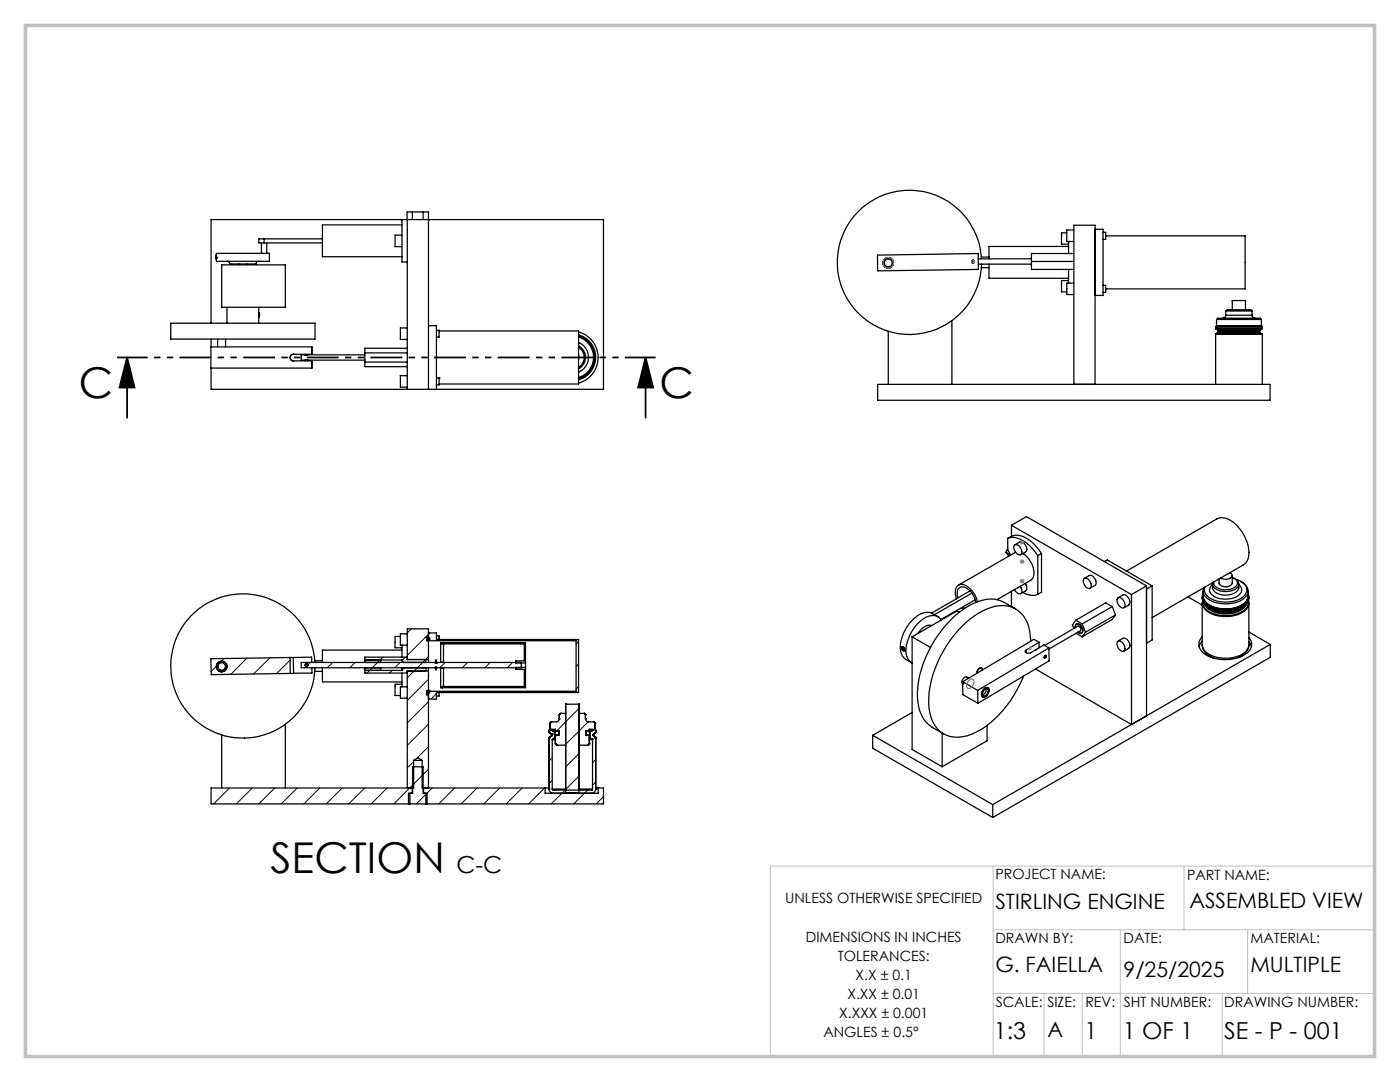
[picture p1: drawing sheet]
<svg xmlns="http://www.w3.org/2000/svg" width="279mm" height="216mm" viewBox="0 0 279 216" stroke-linecap="round" stroke-linejoin="round" font-family="sans-serif">
<g fill="none" stroke="#000" stroke-width=".25">
<path d="M43.2 50.9v.9zM43.2 51.6h.1M43.2 51.3h.1M43.2 50.6h10.6v1.5h-10.6zM43.2 51v.6M44.2 52.8h12.7v8.5h-12.7zM45.3 52.1l.4 .2 .1 .4h5.3l.2-.4 .3-.2M47.7 52.7v.1M49.2 52.7v.1M52.2 48.5v2.1M52.7 47.7h-1.1v.8h1.1M52.7 47.7v.8"/>
<path d="M52.7 47.7h11.6M52.7 48.5h11.6M53.2 48.5v2.1M80.2 46.9h-1.4v2.3h1.4M80.2 43.8v8.5h1.1M80.2 44.9h-15.9v6.3h15.9M81.2 43.8v-1.5h4.3v35.4M81.3 43.8v33.9M82.3 42.3v1.5M84.5 42.3v1.5M85.5 43.8h.1M175.1 50.9l20.1-.3 .1 3.2-20.1 .2z"/>
<path d="M195.2 51.6h10.6M195.3 52.7h10.5M195.9 51.6a14.4 14.4 0 0 0-21.7-11.6 14.4 14.4 0 0 0-.4 24.6 14.4 14.4 0 0 0 22-10.9l.1-1M195.9 51.3h1.5M195.9 53.4h1.5M197.4 52.7v2.8h15.9M205.8 52.2h8.5M212.9 46.5h-1.1v2.2h1.5M213.3 56h-1.5v2.2h1.1M213.3 49.2h-15.9v2.4M213.3 48.2v2.4M213.3 53.8v2.7"/>
<path d="M214.3 45.9h-1.4v2.3h1.4M214.3 56.5h-1.4v2.3h1.4M214.3 50.6h-8.5v3.2h8.5M218.5 45.8h1.6v13.1h-1.6M220.1 46.4h.6v1.4h-.6M220.1 56.9h.6v.7M220.7 47.1h27.8v10.5h-27.8M220.7 57.6v.7h-.6M34.1 64.5h28.8v3.2h-28.8zM42.1 69.2h20.2v1.5h-3.8a.65 .65 0 0 0-.6 .6 .65 .65 0 0 0 .6 .7h3.8v1.4h-20.2M42.1 64.5v-20.7h78.3v33.9h-78.3v-10M43.4 67.7v1.5"/>
<path d="M45 67.7v1.5M45.3 61.3v3.2M51.6 62.4v.9zM51.6 62.7h.1M51.6 63h.1M51.6 61.3v2M51.6 62.6v.6M51.6 63.3v1.2M58.6 70.7a.65 .65 0 0 0-.7 .6 .65 .65 0 0 0 .7 .7M60.9 71.9h11.9M60.9 70.7v.1M60.9 71.9v.1"/>
<path d="M61.4 70.7v.1M61.4 71.9v.1M62.2 69.2v1.5M62.2 72v1.4M72.8 70.8h-11.3l-.3 .1-1.1-.1v1.1h.8M72.8 72.2h8.5M72.8 70.4h8.5M79.9 75v2.3h1.4M79.9 75h1.4M79.9 75h.1M81.3 65.4h-1.4v2.3h1.4M81.3 69.5h-8.5v3.7h8.5"/>
<path d="M85.5 65h1.6v12.7M87.1 65.9h.5v1.4h-.5M87.1 75.4h.5M87.6 66h27.9v10.6h-27.9M87.6 75.4h.1M87.6 75.4v1.4h-.5M115.5 70.9v.8M115.5 69.3a2.35 2.35 0 0 1 0 4M115.5 69a2.58 2.58 0 0 1 0 4.6M115.5 67.2a4.2 4.2 0 0 1 3 4.1 4.2 4.2 0 0 1-3 4.1M115.5 67a4.5 4.5 0 0 1 3.2 4.3 4.5 4.5 0 0 1-3.2 4.3M115.5 66.8a4.6 4.6 0 0 1 3.4 4.5 4.6 4.6 0 0 1-3.4 4.5"/>
<path d="M115.5 66.3a5.3 5.3 0 0 1 3.9 5 5.3 5.3 0 0 1-3.9 5.1M115.5 68.3a3.2 3.2 0 0 1 1.9 3 3.2 3.2 0 0 1-1.9 3M175.2 76.7h78.3v3.2h-78.3zM177.3 66.1v10.6M190 64v12.7M214.3 76.7v-31.8h4.2v31.8M242.6 65.2l.1-.1h9.1l.1 .1M242.6 65.5l.1 .2M242.6 66.7h9.3M242.6 65.2h9.3M242.6 65.5h9.3M242.6 65.2v.3"/>
<path d="M242.6 66.7v10M242.7 66.6l-.1 .1M242.7 66.6h9.1M242.7 65.7h9.1M242.7 65.7l.3 .2M242.8 63.7v1.3h8.9v-1.3M242.8 63.7h8.9M242.8 63.7a.83 .83 0 0 1 .9-.2h7.8l.2 .2M243 65.9l.1 .1M243 65.9h8.5M243 66.4h8.5M243 66.4l-.3 .2"/>
<path d="M243.1 66.2l-.1 .2M243.1 66h8.3M243.1 66.2h8.3M243.1 66v.2M243.9 65v.1M244.6 62.9a.6 .6 0 0 1-.5 .6M244.6 62.1h5.3M244.6 62.1l.3-.3h4.7l.3 .3M244.6 62.9h5.3M244.6 62.1v.8M245.9 61.8v-1.8h2.7v1.8M249.9 62.9a.6 .6 0 0 0 .6 .6"/>
<path d="M249.9 62.1v.8M250.6 65v.1M251.4 66.2l.1 .2M251.4 66v.2M251.5 65.9l-.1 .1M251.5 66.4l.3 .2M251.8 66.6l.1 .1M251.8 65.7l-.3 .2M251.9 65.5l-.1 .2M251.9 65.2v.3M251.9 66.7v10M190.9 119.5a1.99 1.99 0 0 1 .7-2.9 3.8 3.8 0 0 1 3.4 3.1l.1 .4"/>
<path d="M191.2 119.3l-.1-.3a1.27 1.27 0 0 1 1.2-1.9 3.8 3.8 0 0 1 2.4 3.1M193.6 117.9l-7.7 4.4M194 118.4l-7.5 4.3M194.6 119.7l-6.8 3.9M200.8 110.2l.9 .5M200.8 110.2l.5 .8M201.1 107.4v2.4l.6 1M201.1 107.4a4.1 4.1 0 0 1 4.3 1.4l1.7 2.1M201.1 109.3l-.3 .9M201.9 107a3.8 3.8 0 0 1 3.6 .8l1.3 1.2 1.1 1.5M201.9 107l-.8 .4M201.9 104.8v2.2"/>
<path d="M201.9 118v3M201.9 104.8l23.9 13.8M201.9 104.8l3-1.7 23.9 13.8M202.4 108.8a.89 .89 0 0 1 1.4 .7 .86 .86 0 0 1-.2 1.2 1.51 1.51 0 0 1-1.2-1.9zM202.6 108.7l1-.6a1.34 1.34 0 0 1 1.1 2l-1 .6M202.7 110.2l-11.4 6.5M203.6 117a.92 .92 0 0 1 0 1.5 1.25 1.25 0 0 1-1.1-.8M204.1 110.5a4.4 4.4 0 0 1 2.1 4.7l-.5 .6-6.7 3.9M204.1 118.2a3.3 3.3 0 0 0 3 .4M204.6 116.4a1.04 1.04 0 0 1 .1 1.5l-1 .6M207.1 110.9v7.7M207.9 110.5l-.8 .4"/>
<path d="M207.9 110.5v7.7l-.8 .4M216.3 115.6a.86 .86 0 0 1 1.3 .6 .69 .69 0 0 1 .2 .7 .69 .69 0 0 1-.6 .5 1.57 1.57 0 0 1-.9-1.8zM216.4 115.4l1-.6a1.3 1.3 0 0 1 1.4 1.5l-.2 .5-1 .6M220.4 112l.6-.3 8.9 5.2M223 119.4a.99 .99 0 0 1 1.4 .8 .79 .79 0 0 1-.3 1.1 1.51 1.51 0 0 1-1.1-1.9zM223.1 119.3l1-.6a1.37 1.37 0 0 1 1.2 2l-1 .6M224.8 113.9l18.1-10.4a3.5 3.5 0 0 1 4 1.4 7.5 7.5 0 0 1 2.2 6.6 1.98 1.98 0 0 1-1 1.2l-18.2 10.5M225.8 118.6v26l-19.1-11.1M228.8 116.9v25.9M228.8 116.9l-3 1.7M229.9 116.9v10.8l-1.1 .6M229.9 116.9l-1.1 .6"/>
<path d="M237.1 119.1l2.8 1.7M239.9 119.1a2.54 2.54 0 0 0 2.1 2.5 6.8 6.8 0 0 0 6.6-.8 1.91 1.91 0 0 0 .6-1.7M240 119.8a1.8 1.8 0 0 0 .9 2.2 6.9 6.9 0 0 0 7.7-.3 1.83 1.83 0 0 0 .6-1.9M240 119.9a2.39 2.39 0 0 0 2.1 2.5 6.4 6.4 0 0 0 6.7-1.2l.4-.8-.1-.5M240.1 118.9a3.2 3.2 0 0 0 3.2 2.5 6 6 0 0 0 5.5-1.5l.3-1M240.1 118.4a2.31 2.31 0 0 0 1.9 3 6.8 6.8 0 0 0 6.6-.9 1.79 1.79 0 0 0 .5-2.1M240.1 119a2.7 2.7 0 0 0 2.2 2.2 6.5 6.5 0 0 0 6.3-1.1l.5-1.1M240.1 117.9v1M242 116.6a1.33 1.33 0 0 0-.6 1.4 1.33 1.33 0 0 0 1 1 4.5 4.5 0 0 0 5.2-.6 1.24 1.24 0 0 0-.4-1.8M242 116.5a1.77 1.77 0 0 0 1.7 2.2 3.1 3.1 0 0 0 3.5-1.2v-1M245.5 114.3h.1a.62 .62 0 0 1 .3 .7 .62 .62 0 0 1-.6 .5l-.8 .1-.9-.2M245.9 115.2a1.12 1.12 0 0 1 1 1 1.12 1.12 0 0 1-.9 1.2 3.4 3.4 0 0 1-3.6-.5l-.1-.8"/>
<path d="M245.9 114.8v1.5a1.49 1.49 0 0 1-2.6 0v-.8M246.3 115.4a1.2 1.2 0 0 1 .9 1.1 1.2 1.2 0 0 1-.8 1.2 3.8 3.8 0 0 1-4.3-.6l-.1-.8M246.6 115.6a2.58 2.58 0 0 1 2.2 2.3 3.6 3.6 0 0 1-3.7 2.2 5 5 0 0 1-4.5-1.6 1.27 1.27 0 0 1-.1-1.3M247.6 116a1.96 1.96 0 0 1 .9 3.2 6.4 6.4 0 0 1-7.9-.1 1.65 1.65 0 0 1-.4-1.8M249.1 117.9v1M57.9 131.2h.6M57.9 131.2v3.2M57.9 131.2l-15.8 .2 .1 3.2 15.7-.2M58.5 131.2l.1 3.1M58.5 131.2l3.7-.1v1.1M58.6 134.3l-.7 .1M62.2 133.2l.1 1.1h-3.7"/>
<path d="M62.8 132.2a14.4 14.4 0 0 0-21.6-11.8 14.4 14.4 0 0 0-.4 24.6 14.4 14.4 0 0 0 22-10.9l.1-.9M62.8 131.8h1.5M62.8 133.9h1.5M64.3 133.2v2.9h15.9M72.8 133.2v1.1h8.5M72.8 133.8h7.4M72.8 131.7h7.4M76 131.7v.5M76 133.2v.6M79.9 127h-1.1v2.3h1.4M80.2 131.7v.5M80.2 133.2v.6"/>
<path d="M80.2 136.5h-1.4v2.3h1.1M80.2 129.7h-15.9v2.5M80.2 131.7l.3 .5M80.2 128.7v2.4M80.2 134.3v2.8M80.5 133.2l-.3 .6M81.3 126.5h-1.4v2.2h1.4M81.3 137.1h-1.4v2.2h1.4M81.3 131.1h-8.5v1.1M81.3 131.6h4.2M85 133.2v.6M85.2 127.5v.3"/>
<path d="M85.2 137.9v.1M85.5 133.2v.7M85.5 131.6v.6M85.5 131.6v-6.1h-4.2v6.1h3.7v.6M85.5 133.9v4h-.4v.7h.4M85.5 127h-.4v.8h29.9v10.1h-29.5v19.3M85.5 126.3h1.6v1.3h28.4v10.6h-28.4v1.3h-1.6M85.5 133.9l-4.2-.1v23.4M86.9 132.3h.1M86.9 133.1v.1M86.9 133.5v.1h.2v-.1M86.9 132.3v-.6h.2v.6"/>
<path d="M86.9 133.2v.3M86.9 133.5h.2M87.1 132.3h.1M87.1 133.1v.1M87.1 126.9h.5v.7M87.1 133.1v.4M87.1 132.3l-.2-.1h-26.8v1h26.8l.2-.1M87.1 132.2h16.9v1h-17.1M87.6 138.2v.7h-.5M87.9 132.2v-4h17v4.1M87.9 133.3h.6M88.3 128.2v.3h16.3v3.4h-1.7v.4h2"/>
<path d="M88.5 128.5v3.7M88.5 133.2v3.8M104.9 132.3v.9M104.9 133.2v4h-17v-4M104.9 133.2h-2v.4h1.7v3.4h-16.3v.2M180 129.2a.42 .42 0 0 1 .5 .1 .42 .42 0 0 1-.1 .6 .56 .56 0 0 1-.4-.7zM180 129.1a.46 .46 0 0 1 .4 .2 .46 .46 0 0 1 0 .6l-.3-.3zM180 129.1h.1M180.1 129.5v-.3h.2l.1 .3v.2h-.2M180.1 129.5l.1 .2M180.3 129.3l-.2 .2M180.4 129.6l-.2 .1"/>
<path d="M180.4 129.9h.1M182 127.1l3.7 2.1M182 127.1v22.4l6 3.5M185.9 124.8a2.83 2.83 0 0 0-2.7 1.6M187.2 123a3.2 3.2 0 0 0-4.6 .3 8.2 8.2 0 0 0-2.9 6.5 3 3 0 0 0 2.2 2.4M187.9 123.7a2.13 2.13 0 0 0-3.1-.5 8 8 0 0 0-4 7.2 2.54 2.54 0 0 0 1.2 1.9M191.5 122.1l-.5-.2-9 5.2M191.9 121.2l.3 .4M192.1 136.5h.1M192.1 136l3 1.8M192.1 136l.1 2.6 3 1.7M192.2 121.1l.3 .3"/>
<path d="M193.3 135.3l-.4-.2a.94 .94 0 0 0-.8 1.4M195.1 137.8l.1 2.5M195.3 133.5l.4-.3 .3 .2 .1 .3-.2-.4a1.02 1.02 0 0 0-1 1zM196.4 137.5a.6 .6 0 0 1 .9-.2 1.3 1.3 0 0 1-1.2 1.8 1.1 1.1 0 0 1 .3-1.6zM196.4 137.5a.54 .54 0 0 1 .5-.3 .54 .54 0 0 1 .5 .4l-.1 .6a.89 .89 0 0 1-1.3 .8 1.34 1.34 0 0 1 .4-1.5zM196.4 137.7l.6-.2a.92 .92 0 0 1-.7 1.4 .78 .78 0 0 1 .1-1.2zM196.8 137.4l-.1 .6-.6 .6M202.7 121.5a9.7 9.7 0 0 0-4.8-2 12.9 12.9 0 0 0-8.9 5 22.3 22.3 0 0 0-5.9 14.6 7.1 7.1 0 0 0 3 6l2.2 1.3M204.8 129.7v.5M205.7 128a7.1 7.1 0 0 0-3.2-6.6 7.2 7.2 0 0 0-6.7 .7 22.3 22.3 0 0 0-10.5 18.3 6.6 6.6 0 0 0 3.6 6.3 7.9 7.9 0 0 0 6.9-1.1 22.6 22.6 0 0 0 8.5-10.7M206.7 129.6h.1M206.7 129.6l-.1 .2"/>
<path d="M207.4 128.2l-1.1-.6-14.2 8.4M207.4 128.2l-2.6 1.5M207.4 128.2v1.1M208.4 131.2l.1 .1M208.5 128.8l6.6-3.8a.62 .62 0 0 1 .5 .9l-6.3 3.6M208.5 130.9l.2-.1a.24 .24 0 0 1 0 .3 .24 .24 0 0 1-.3 .1zM208.7 130.8h.1M209.3 129.3l-1-.6-2.8 1.6-.5 .1-.4-.3v-.1l.2-.3M209.3 129.3l-14.2 8.5M209.3 129.3l.1 2.6-14.2 8.4M214.6 125.2a.52 .52 0 0 1 .6-.7 1.37 1.37 0 0 1 .7 1.8h-.4l-.3-.1 .6 .2a1.15 1.15 0 0 0 .2-1.2 1.15 1.15 0 0 0-1.1-.7 .56 .56 0 0 0-.3 .7M214.7 123.8l-.7 .9 .3 .7"/>
<path d="M214.7 123.8l1.3 .7M214.7 126.4l1.3 .7M216 124.5l.6 1.7M216.6 126.2l-.6 .9M222 121l-6 3.5M222 121l.6 1.7M222 121l-1.3-.7-6 3.5M222.6 122.7l-6 3.5M222.6 122.7l-.6 .9-6 3.5M223 128.1a.92 .92 0 0 1 1.4 .6l.1 .3a.65 .65 0 0 1-.3 1 1.51 1.51 0 0 1-1.2-1.9zM223.1 127.9l1-.5a1.34 1.34 0 0 1 1.2 1.9l-1 .6M239.9 128.7a2.9 2.9 0 0 0 2.2 2.6"/>
<path d="M239.9 127a2.11 2.11 0 0 0 .4 3.4 7.8 7.8 0 0 0 8.7-.2 2.02 2.02 0 0 0 .2-3M239.9 127.9l-.6 1.1M239.9 120.3v8.4M240.4 120.5a6.1 6.1 0 0 0 6.2 1.3l1.2-.4M240.5 120.6a4.9 4.9 0 0 0 5.2 1.8 3.8 3.8 0 0 0 3-1.8M242.5 121.8l.5 .2a6.9 6.9 0 0 0 3.7-.2M248.4 120.9a5.8 5.8 0 0 1-7.5 .1M249.2 128.6a2.96 2.96 0 0 1-2 2.6M249.2 128.1l.6 .9M249.2 120.3v8.4a2.88 2.88 0 0 1-2.5 2.4 6.4 6.4 0 0 1-6.4-1.3l-.4-1.1M249.2 126.1l4.3 2.5M253.5 128.6l-55.4 31.9"/>
<path d="M253.5 128.6v2.6l-55.4 31.9M44.2 146.6v10.6M56.9 144.5v12.7M81.8 158.3v2.1M82.3 157.2v1.1M82.5 151.7h1.7M82.5 151.7v5.5h-40.4v3.2h39.4M82.5 151.7l.9-.5 .8 .5M84.2 151.7v5.5h24.6M84.5 157.2v1.1M85 158.3v2.1M108.8 157.2h.8"/>
<path d="M108.8 157.2v1.1h10.6v-1.1M109.6 146v.2M109.6 157.4v.2a.86 .86 0 0 0 .8 .7M109.6 157.4h.1M109.6 145.8h.1M109.6 147.2h.1M109.6 146h.1M109.6 145.8v.2M109.6 147.2v10.2M109.6 147.1v.1M109.6 147.1h.1M109.6 146.2h.1"/>
<path d="M109.6 146.2l.4 .2M109.7 145.6l-.1 .2M109.7 144.3h.1M109.7 145.5h.1M109.7 144.3v1.2M109.7 145.5h1.1v.3M109.7 145.6h.3M110 144h.1M110 146.4l.1 .1M110 146.9h.1M110 146.4h.1M110 144l-.3 .3"/>
<path d="M110 146.9l-.4 .2M110 145.6h.1M110 145.6l.2 .1M110 145.6h.8M110.1 146.8l-.1 .1M110.1 146.8h.1M110.1 146.5h.1M110.1 146.5v.3M110.2 145.7h.1M110.2 157.4l.2 .3M110.2 145.7l.1 .1M110.2 157.4h2.7"/>
<path d="M110.2 145.7h.6M110.2 147.6h.6M110.2 147.6v9.8M110.3 147.5l-.1 .1M110.3 147.5h.5M110.3 145.8h.5M110.3 145.8l.3 .2M110.4 157.7h.1M110.4 157.7h7.6M110.6 146l.1 1.1M110.6 147.3h.2M110.6 146h.2"/>
<path d="M110.6 147.3l-.3 .2M110.7 147.1l-.1 .2M110.7 147.1h.1M110.8 148.4h.1M110.8 146.7h.1M110.8 145.8h.1M110.8 146.7v1.7M110.8 148.4l.3 .3M110.8 145.8h.7v.9h-.7M111.1 148.7h.1M111.1 148.7h1.8M111.2 145.9h.3"/>
<path d="M111.5 146.3v.2M111.6 143.4l-.3 .5-1.3 .1M111.6 142.6h.1M111.6 143.4h.1M111.6 142.6v.8M111.9 142.3h.1M111.9 142.3l-.3 .3M111.9 142.3h1M112.9 140.5h.1M112.9 140.5v17.8M112.9 140.5h2.6M115.5 140.5h.1"/>
<path d="M115.5 157.4h2.8M115.5 140.5v17.8M115.5 142.3h1.1M115.5 148.7h1.9M116.6 142.3h.1M116.6 142.3l.2 .3M116.8 143.4l.4 .6h1.3M116.8 142.6h.1M116.8 143.4h.1M116.8 142.6v.8M116.9 145.9h.4M117 146.6l.1 .1"/>
<path d="M117.4 148.7h.1M117.6 148.4h.1M117.6 146.7h.1M117.6 145.8h.1M117.6 145.6h.8M117.6 145.7h.7M117.6 147.6h.7M117.6 147.5h.6M117.6 145.8h.6M117.6 147.3h.2M117.6 147.1h.2M117.6 146h.2"/>
<path d="M117.6 146.7v1.7M117.6 148.4l-.2 .3M117.6 145.8h-.7v.9h.7M117.8 147.1v.2M117.8 146v1.1M117.8 147.3l.4 .2M118 157.7h.1M118.2 147.5l.1 .1M118.2 145.8l-.4 .2M118.3 145.7h.1M118.3 157.4l-.3 .3M118.3 145.7l-.1 .1"/>
<path d="M118.3 147.6v9.8M118.4 146.8l.1 .1M118.4 146.8h.1M118.4 146.5h.1M118.4 146.5v.3M118.4 145.6h-.1M118.4 145.6l-.1 .1M118.4 145.6h.3M118.5 144h.1M118.5 146.4l-.1 .1M118.5 146.9h.1M118.5 146.4h.1"/>
<path d="M118.5 144l.2 .3M118.5 146.9l.3 .2M118.7 145.6l.2 .2M118.7 144.3h.1M118.7 145.5h.1M118.7 144.3v1.2M118.7 145.5h-1.1v.3M118.8 147.1l.1 .1M118.8 147.1h.1M118.8 146.2h.1M118.8 146.2l-.3 .2M118.9 146l-.1 .2"/>
<path d="M118.9 157.4a.88 .88 0 0 1-.9 .9M118.9 157.4h.1M118.9 157.2h.5M118.9 145.8h.1M118.9 147.2h.1M118.9 146h.1M118.9 145.8v.2M118.9 147.2v10.2M119.4 157.2h1v3.2h-35.2M174.2 146.7l23.9 13.8M174.2 146.7v2.6l23.9 13.8M182 142.2l-7.8 4.5"/>
<path d="M188 146.3v6.7M197 144.7v3.1l-9 5.2M81.5 160.4h.3M81.5 160.4v-2.1h.8v-5.3h2.2v5.3h.7v2.1M81.8 160.4h3.2M85 160.4h.2M198.1 160.5v2.6"/>
<circle cx="177.3" cy="52.5" r="1.05"/>
<circle cx="177.3" cy="52.4" r=".8"/>
<circle cx="177.3" cy="52.5" r="1.06"/>
<circle cx="194.2" cy="52.2" r=".28"/>
<circle cx="44.2" cy="133" r=".79"/>
<circle cx="44.2" cy="133" r="1.06"/>
<circle cx="61.2" cy="132.7" r=".28"/>
<circle cx="61.2" cy="132.7" r=".25"/>
<circle cx="85.5" cy="127.4" r=".29"/>
<circle cx="85.5" cy="138" r=".29"/>
<circle cx="208.6" cy="131" r=".21"/>
<circle cx="111.1" cy="146.3" r=".42"/>
<circle cx="117.3" cy="146.3" r=".42"/>
</g>
<g fill="none" stroke="#000" stroke-width=".2">
<path d="M44.7 131.4l-2.6 2.6M49.3 131.3l-3.2 3.2M53.9 131.3l-3.3 3.2M57.9 131.7l-2.7 2.7M61.4 132.7l-.6 .5M61.9 132.2l-.4 .4M66.4 132.2l-1.1 1M70.9 132.2l-1.1 1M73.8 133.8l-.6 .5M76.4 131.1l-2.6 2.7M78.3 133.8l-.6 .5M79.8 132.2l-1 1"/>
<path d="M80.9 131.1l-.6 .7M82.1 125.5l-.8 .8M82.7 133.9l-1.4 1.4M84.9 131.6l-2.2 2.2M85.5 131l-.6 .6M85.5 135.5l-4.2 4.3M85.8 126.3l-4.5 4.5M87.1 138.4l-1.1 1.1M87.6 137.9l-.3 .3M88.3 128.2l-.4 .4M88.5 137l-.2 .2M88.8 132.2l-1 1"/>
<path d="M88.9 127.6l-.2 .2M92.1 137.9l-.3 .3M92.8 128.2l-.2 .3M93 137l-.2 .2M93.3 132.2l-1 1M93.5 127.6l-.3 .2M96.6 137.9l-.3 .3M97.3 128.2l-.3 .3M97.5 137l-.2 .2M97.8 132.2l-1 1M97.9 127.6l-.2 .2M101.1 137.9l-.3 .3"/>
<path d="M101.8 128.2l-.3 .3M102 137l-.3 .2M102.3 132.2l-1.1 1M102.4 127.6l-.2 .2M104.9 129.6l-.3 .3M104.9 134.1l-.3 .2M105.6 137.9l-.3 .3M106.9 127.6l-.3 .2M110 137.9l-.2 .3M111.4 127.6l-.3 .2M114.5 137.9l-.2 .3M115.5 132.5l-.5 .5"/>
<path d="M115.5 137l-.5 .5M115.5 128l-.5 .5M45.8 157.2l-3.1 3.2M50.3 157.2l-3.1 3.2M54.8 157.2l-3.2 3.2M59.3 157.2l-3.2 3.2M63.8 157.2l-3.2 3.2M68.3 157.2l-3.2 3.2M72.8 157.2l-3.2 3.2M77.3 157.2l-3.2 3.2M82.5 152l-1.2 1.2M85 158.5l-1.9 1.9"/>
<path d="M85.5 140l-4.2 4.3M85.5 144.5l-4.2 4.2M85.5 149l-2.4 2.4M85.5 153.5l-6.9 6.9M86.3 157.2l-1.1 1.1M90.7 157.2l-3.1 3.2M95.2 157.2l-3.2 3.2M99.7 157.2l-3.1 3.2M104.2 157.2l-3.2 3.2M108.7 157.2l-3.2 3.2M110.2 151.2l-.6 .7M110.2 155.7l-.6 .7"/>
<path d="M111 145.9l-1.4 1.5M112.8 157.7l-2.8 2.7M115.5 150.4l-2.6 2.6M115.5 141.4l-4.4 4.4M115.5 154.9l-2.6 2.6M117.3 157.7l-2.8 2.7M117.4 144l-4.7 4.7M117.6 148.3l-.3 .4M118.8 147.1l-.5 .6M118.9 151.6l-.6 .6M118.9 156l-.6 .7M120.4 159l-1.4 1.4"/>
</g>
<path d="M25.4 71.3l1.4 6h-3zM25.4 71.3v12.1M128.8 71.3l1.6 6h-3zM128.8 71.3v12.1" fill="none" stroke="#000" stroke-width=".35"/>
<path d="M203.5 108.2h1M203.5 116h1M203.5 112.1h1M203.6 107.8l.7 .7M203.6 115.6l.7 .7M203.6 111.7l.7 .7M204 107.7v1M204 111.6v1M204 115.5v1M204.3 107.8l-.7 .7M204.3 115.6l-.7 .7M204.3 111.7l-.7 .7" fill="none" stroke="#808080" stroke-width=".2"/>
<g fill="none" stroke="#808080" stroke-width=".25">
<path d="M193.3 135.9l.1-.1a.57 .57 0 0 1 .8-.3 .57 .57 0 0 1 .1 .9 .91 .91 0 0 1-1.3 .8l-.1-.5z"/>
<circle cx="177.3" cy="52.4" r="1.07"/>
<circle cx="194.2" cy="52.2" r=".28"/>
<circle cx="205.6" cy="129.4" r=".24"/>
</g>
<path d="M130.9 71.3h-107.5" fill="none" stroke="#000" stroke-width=".35" stroke-dasharray="6.3 1.3 1.3 1.3 1.3 1.3" stroke-dashoffset=".2" stroke-linecap="butt"/>
<path d="M198.2 172.8v38.1M236.3 172.8v12.7M274.4 172.8h-120.7v38.1M198.2 185.5h76.2M198.2 198.2h76.2M208.4 198.2v12.7M216 198.2v12.7M223.6 185.5v25.4M243.9 198.2v12.7M249 185.5v12.7" fill="none" stroke="#c0c0c0" stroke-width=".2"/>
<path d="M5.1 5.1h269.2v205.7h-269.2z" fill="none" stroke="#c0c0c0" stroke-width=".7"/>
<path d="M128.8 71.3l1.6 6h-3zM25.4 71.3l1.4 6h-3z" fill="#000"/>
<g font-size="8.5">
<text x="15.7" y="79.5">C</text>
<text x="131.6" y="79.5">C</text>
<text x="54" y="174.2">SECTION</text>
</g>
<g font-size="4.7">
<text x="91.1" y="174.1">C-C</text>
<text x="198.3" y="207.2">1:3</text>
<text x="216.4" y="207.2">1</text>
<text x="224.1" y="207.2">1 OF 1</text>
<text x="244.3" y="207.2">SE - P - 001</text>
</g>
<g font-size="4.2">
<text x="198.7" y="181.5">STIRLING ENGINE</text>
<text x="237.4" y="181.3">ASSEMBLED VIEW</text>
<text x="198.7" y="194">G. FAIELLA</text>
<text x="224.2" y="195">9/25/2025</text>
<text x="249.6" y="194">MULTIPLE</text>
<text x="209.1" y="207">A</text>
</g>
<g font-size="2.8">
<text x="198.7" y="175.4">PROJECT NAME:</text>
<text x="236.9" y="175.6">PART NAME:</text>
<text x="156.7" y="180.2">UNLESS OTHERWISE SPECIFIED</text>
<text x="160.8" y="187.9">DIMENSIONS IN INCHES</text>
<text x="167.2" y="191.7">TOLERANCES:</text>
<text x="198.7" y="188.2">DRAWN BY:</text>
<text x="224.2" y="188.2">DATE:</text>
<text x="249.6" y="188.2">MATERIAL:</text>
<text x="170.8" y="195.5">X.X ± 0.1</text>
<text x="167.5" y="203.2">X.XXX ± 0.001</text>
<text x="169.1" y="199.3">X.XX ± 0.01</text>
<text x="198.7" y="200.9">SCALE:</text>
<text x="209" y="200.9">SIZE:</text>
<text x="216.6" y="200.9">REV:</text>
<text x="224.3" y="200.9">SHT NUMBER:</text>
<text x="244.3" y="200.9">DRAWING NUMBER:</text>
<text x="164.3" y="207">ANGLES ± 0.5°</text>
</g>
</svg>
